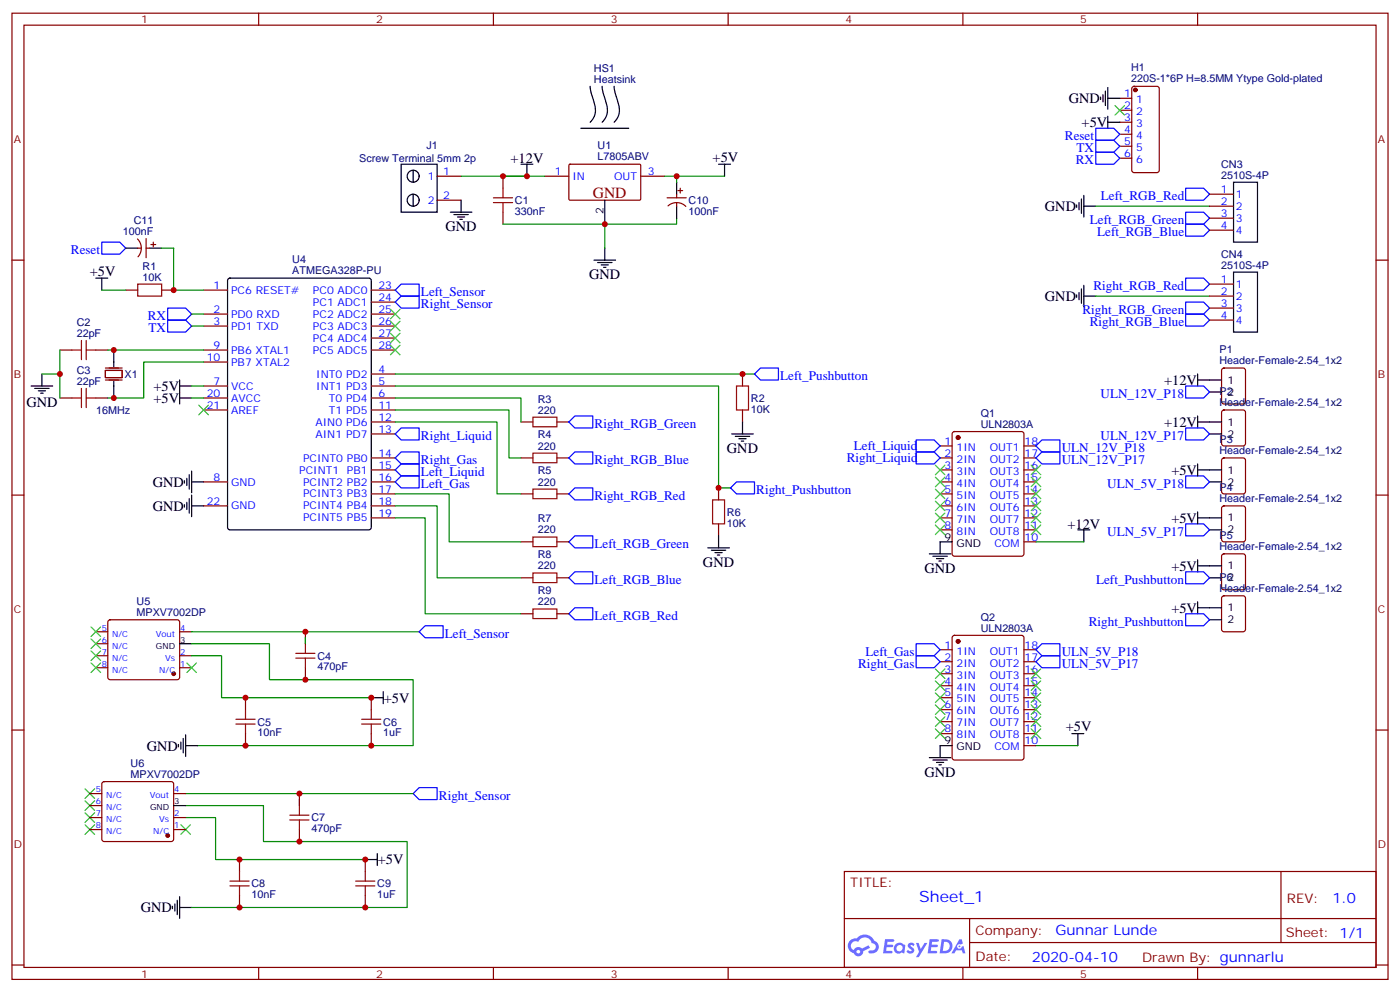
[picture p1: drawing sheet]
<svg xmlns="http://www.w3.org/2000/svg" width="412mm" height="292mm" viewBox="0 0 412 292" stroke-linecap="round" stroke-linejoin="round" font-family="sans-serif">
<g fill="none" stroke="#870000" stroke-width=".35">
<path d="M3.5 3.9h405.4v284.3h-405.4zM7.1 7.4h398.2v277.3h-398.2zM76.2 3.9v3.5M145.3 3.9v3.5M214.5 3.9v3.5M283.6 3.9v3.5M352.8 3.9v3.5M3.5 76.6h3.6M405.3 76.6h3.6M3.5 145.7h3.6M405.3 145.7h3.6M3.5 214.8h3.6"/>
<path d="M405.3 214.8h3.6M248.7 256.5h156.6v28.2h-156.6zM377.3 256.5v20.9M248.7 270.3h156.5M285.6 277.4h119.6M285.6 270.3v14.1M3.5 284h3.6M76.2 284.7v3.5M145.3 284.7v3.5M214.5 284.7v3.5M283.6 284.7v3.5M352.8 284.7v3.5"/>
<path d="M405.3 284h3.6"/>
</g>
<g fill="#5487ff">
<path d="M267.7 277.6a1.22 1.22 0 0 1 1.7 .3l-.4 .6a.47 .47 0 0 0-.3-.4 .47 .47 0 0 0-.5 .2l.1 .2a1.14 1.14 0 0 1 .8 1.8 1.14 1.14 0 0 1-1.9-.1l-.2-.1 .5-.6 .7 .4a.29 .29 0 0 0 .3-.2 .29 .29 0 0 0-.2-.3 1.04 1.04 0 0 1-.6-1.8z"/>
<path d="M260.7 276.4h2.4l.3 .2-.2 .5h-1.8l-.1 .9h1.5l.3 .4-.3 .3h-1.6l-.2 1.1 1.7 .1 .2 .3-.2 .3-2.6 .1z"/>
<path d="M273.8 276.4h2.4l.3 .2-.1 .5h-1.8l-.2 .9h1.6l.3 .4-.4 .3h-1.6l-.1 1.1 1.7 .1 .2 .3-.2 .3h-2.6z"/>
<path d="M282.6 276.4h.7l.3 1.3-.6 .3a.69 .69 0 0 0-1 .2 .69 .69 0 0 0 .4 1 .69 .69 0 0 0 .9-.6l.5-.3 .6 2.2h-.8l-.2-.8h-1.8l-.5 .8h-.8z"/>
<path d="M269.8 277.5h.8l.6 1.8 1.1-1.8h.9l-2.6 4.2h-.8l.9-1.6z"/>
<path d="M277.4 276.4l-.6 4.2h1.3a2.11 2.11 0 0 0 2.5-2.2 2.11 2.11 0 0 0-2.5-2zM278.1 277.1a1.39 1.39 0 0 1 1.7 1.5 1.39 1.39 0 0 1-1.8 1.2h-.3z"/>
<path d="M263.7 278a1.54 1.54 0 0 0-.1 2.2 1.54 1.54 0 0 0 2.2 .1l.6 .3 .3-2.3-.2-.3h-.4a1.49 1.49 0 0 0-2.4 0zM264 279a.94 .94 0 0 1 1.8 0 .94 .94 0 0 1-1.8 0z"/>
<path d="M250.4 276.8a2.18 2.18 0 0 0 1.1 3.7 1.44 1.44 0 0 0 1.6 .9 1.44 1.44 0 0 0 1.2-1.5l2-1-.5-.7-1.9 1a1.47 1.47 0 0 0-2.4 .4 1.39 1.39 0 0 1-.7-1.9 1.39 1.39 0 0 1 2-.5 2.12 2.12 0 0 1 2.2-1.3 2.12 2.12 0 0 1 1.9 1.7 1.14 1.14 0 0 1 1.1 1.4 1.14 1.14 0 0 1-1.7 .7 .43 .43 0 0 0-.5 .4 .43 .43 0 0 0 .4 .5 1.98 1.98 0 0 0 2.5-1.3 1.98 1.98 0 0 0-1.2-2.5 3.1 3.1 0 0 0-5.3-.7l-.9 .1zM252.3 280.1a.55 .55 0 0 1 1.1 0 .55 .55 0 0 1-1.1 0z"/>
<circle cx="282.6" cy="278.5" r=".26"/>
</g>
<g fill="none" stroke="#000" stroke-width=".35">
<path d="M171.1 37.7h14.1M173.8 25.4l.8 3.5a6 6 0 0 1-.8 7.1M177.4 25.4l.8 3.5a6 6 0 0 1-.8 7.1M180.9 25.4l.8 3.5a6 6 0 0 1-.8 7.1M324.2 28.6v.7M324.9 27.9v2.1M325.6 26.8v4.2M326.3 28.9h3.5M326.3 25.8v6.3M326.3 34.2v3.5M326.3 36h3.5M118.2 48.3h10.6v14.1h-10.6z"/>
<path d="M121.7 50.1v3.5M121.7 57.2v3.5M135.8 58.9v3.5M153.5 48.3h3.5M155.2 48.3v3.6M178.2 58.9v7.1M199.3 53.6v3.6M211.7 48.3h3.5M213.4 48.3v3.6M317.9 59.6v2.1M318.6 58.6v4.2M319.3 57.5v6.4"/>
<path d="M363.4 53.6h7v17.7h-7zM37 73h3.6M44.1 73h3.5M132.6 62.4h6.4M133.7 63.1h4.2M134.8 63.9h2.1M135.5 64.6h.7M175 76.6h6.3M176 77.3h4.3M177.1 78h2.1M177.8 78.7h.7M178.2 73v3.6"/>
<path d="M199.3 60.7v3.5M317.1 60.3v.7M319.3 60.7h3.5M28.2 81.8h3.5M30 81.8v3.6M67.3 82.1l.4-.3h41l.6 .5 .1 72.9-.5 .7h-41.2l-.6-.4-.1-73zM317.1 86.8v.7M317.9 86.1v2.1M318.6 85v4.3M319.3 84v6.3M319.3 87.1h3.5M363.4 80.1h7v17.6h-7z"/>
<path d="M9.2 113.6h6.3M10.2 114.3h4.3M11.3 115h2.1M12 115.7h.7M12.3 110.1v3.5M33.5 103v4.9M33.5 112.2v4.9M52.9 113.6h3.5M52.9 111.8v7.1M52.9 117.1h3.5M352.8 111.8h7M352.8 110.1v3.5"/>
<path d="M356.3 115.4h3.5M55.7 139.7v4.2M56.4 138.6v6.4M215.5 127.7h6.4M216.6 128.4h4.2M217.7 129.1h2.1M218.4 129.8h.7M218.7 124.2v3.5M352.8 124.2h7M352.8 138.3h7M352.8 122.4v3.5M352.8 136.5v3.6"/>
<path d="M356.3 127.7h3.5M54.3 141.5v.7M54.3 148.5v.7M55 140.8v2.1M55 147.8v2.1M55.7 146.8v4.2M56.4 148.9h3.6M56.4 145.7v6.3M56.4 141.8h3.6M211.7 157.7v3.5M280.5 159.5h-3.6v3.5M317.5 155.9h3.5"/>
<path d="M319.3 155.9v3.6M352.8 152.4h7M352.8 150.6v3.6M356.3 155.9h3.5M356.3 141.8h3.5M208.5 161.2h6.3M209.5 161.9h4.3M210.6 162.6h2.1M211.3 163.3h.7M273.8 163h6.3M274.8 163.7h4.2M275.9 164.4h2.1"/>
<path d="M276.6 165.1h.7M352.8 166.5h7M352.8 178.9h7M352.8 164.7v3.6M352.8 177.1v3.5M356.3 170h3.5M52.9 189.4h3.5M356.3 182.4h3.5M52.6 219.1v.7M53.3 218.4v2.1M54 217.3v4.2M54.7 219.4h3.5"/>
<path d="M54.7 216.3v6.3M109.4 205.3h3.5M112.9 203.6v3.5M280.5 219.4h-3.6v3.6M315.7 215.9h3.6M317.5 215.9v3.5M51.2 237.1h3.5M273.8 223h6.3M274.8 223.7h4.2M275.9 224.4h2.1M276.6 225.1h.7M107.6 252.9h3.5"/>
<path d="M111.1 251.2v3.5M50.8 266.7v.7M51.5 266v2.1M52.2 264.9v4.3M52.9 263.9v6.3M52.9 267.1h3.5"/>
<circle cx="121.7" cy="51.9" r="1.76"/>
<circle cx="121.7" cy="58.9" r="1.76"/>
</g>
<g fill="none" stroke="#870000" stroke-width=".35">
<path d="M329.8 28.9h3.6M329.8 32.5h3.6M329.8 36h3.6M329.8 39.5h3.6M333.6 25.6l.5-.2h6.7l.6 .4 .1 24.3-.5 .6-6.9 .1-.7-.5v-24.2zM128.8 51.9h7M128.8 58.9h7M148.2 51.9v3.5M160.5 51.9h7.1M167.6 48.5l.3-.2 20.7 .1 .1 .3v10l-.3 .2h-20.7l-.1-.3zM188.7 51.9h7.1M196.5 58.2h5.6"/>
<path d="M199.3 57.2v1M199.3 59.6v1.1M199.7 56.1h1.4M200.4 55.4v1.4M329.8 43h3.6M329.8 46.6h3.6M356.3 57.2h7.1M40.5 70.3a3.8 3.8 0 0 1 .2 5.3M40.6 73h1M43 70.2v5.6M43 73h1.1M44.4 72h1.5"/>
<path d="M45.2 71.3v1.4M148.2 62.4v3.6M196.8 60.6a3.8 3.8 0 0 1 5.2 .2M356.3 60.7h7.1M356.3 64.2h7.1M356.3 67.7h7.1M37 85.4h3.6M47.6 85.4h3.6M60 85.4h7M60 92.4h7M60 96h7M109.4 85.4h7"/>
<path d="M109.4 92.4h7M109.4 96h7M109.4 88.9h7M109.4 99.5h7M356.3 83.6h7.1M356.3 87.1h7.1M356.3 90.7h7.1M356.3 94.2h7.1M17.6 117.1h3.6M17.6 103h3.6M28.2 117.1h3.5M28.2 103h3.5"/>
<path d="M31 109h5v2.1h-5zM31 111.8h5M31 108.3h5M60 113.6h7M60 117.1h7M60 103h7M60 106.5h7M109.4 110.1h7M109.4 113.6h7M109.4 117.1h7M109.4 103h7M218.7 110.1v3.5"/>
<path d="M360.1 108.5l.4-.2h5.7l.6 .4 .1 9.5-.5 .6-5.9 .1-.6-.5-.1-9.4zM60 120.6h7M109.4 120.6h7M109.4 124.2h7M109.4 127.7h7M109.4 134.8h7M109.4 138.3h7M153.5 124.2h3.5M153.5 134.8h3.5M164 124.2h3.6M164 134.8h3.6M218.7 120.6v3.6"/>
<path d="M276.9 134.8h3.6M276.9 138.3h3.6M276.9 131.2h3.6M280.7 127.2l.5-.2h19.7l.7 .4v35.6l-.4 .6-20 .1-.7-.5v-35.5zM301.6 134.8h3.6M301.6 138.3h3.6M301.6 131.2h3.6M360.1 120.9l.4-.3h5.7l.6 .5 .1 9.4-.5 .7h-5.9l-.6-.4-.1-9.4zM360.1 135l.4-.2h5.7l.6 .4 .1 9.4-.5 .7h-5.9l-.6-.4-.1-9.4zM60 141.8h7M60 148.9h7M109.4 141.8h7"/>
<path d="M109.4 145.3h7M109.4 148.9h7M109.4 152.4h7M153.5 145.3h3.5M153.5 159.5h3.5M164 145.3h3.6M164 159.5h3.6M211.7 143.6v3.5M211.7 154.2v3.5M276.9 141.8h3.6M276.9 145.3h3.6M276.9 148.9h3.6"/>
<path d="M276.9 152.4h3.6M276.9 155.9h3.6M301.6 141.8h3.6M301.6 145.3h3.6M301.6 148.9h3.6M301.6 152.4h3.6M301.6 155.9h3.6M301.6 159.5h3.6M360.1 149.1l.4-.2h5.7l.6 .4 .1 9.5-.5 .6-5.9 .1-.6-.5-.1-9.4zM153.5 170h3.5M164 170h3.6M360.1 163.2l.4-.2h5.7l.6 .4 .1 9.5-.5 .6-5.9 .1-.6-.5-.1-9.4z"/>
<path d="M360.1 175.5l.4-.2h5.7l.6 .5 .1 9.4-.5 .7h-5.9l-.6-.4-.1-9.5zM28.2 196.5h3.5M28.2 193h3.5M28.2 185.9h3.5M28.2 189.4h3.5M32 182.6l.5-.2h19.7l.5 .2 .2 .5v16.2l-.2 .5-.5 .2h-19.7l-.5-.2-.3-.5v-16.2zM52.9 196.5h3.5M52.9 193h3.5M52.9 185.9h3.5M90 185.9v3.5M90 196.5v3.5M153.5 180.6h3.5"/>
<path d="M164 180.6h3.6M276.9 191.2h3.6M276.9 194.7h3.6M276.9 198.3h3.6M280.7 187.2l.5-.2h19.7l.7 .4v35.6l-.4 .6-20 .1-.7-.5v-35.5zM301.6 191.2h3.6M301.6 194.7h3.6M301.6 198.3h3.6M72.3 205.3v3.5M72.3 215.9v3.5M109.4 205.3v3.5M109.4 215.9v3.5"/>
<path d="M276.9 201.8h3.6M276.9 205.3h3.6M276.9 208.8h3.6M276.9 212.4h3.6M276.9 215.9h3.6M301.6 201.8h3.6M301.6 205.3h3.6M301.6 208.8h3.6M301.6 212.4h3.6M301.6 215.9h3.6M301.6 219.4h3.6M26.5 233.5h3.5"/>
<path d="M26.5 237.1h3.5M30.2 230.2l.5-.2h19.7l.5 .2 .3 .5v16.2l-.3 .5-.5 .2h-19.7l-.5-.2-.2-.5v-16.2zM51.2 233.5h3.5M88.2 233.5v3.6M26.5 244.1h3.5M26.5 240.6h3.5M51.2 244.1h3.5M51.2 240.6h3.5M70.6 252.9v3.6M88.2 244.1v3.5M107.6 252.9v3.6M70.6 263.5v3.6"/>
<path d="M107.6 263.5v3.6"/>
</g>
<g fill="#870000" stroke="#870000" stroke-width=".35">
<circle cx="282.2" cy="128.8" r=".53"/>
<circle cx="282.2" cy="188.7" r=".53"/>
<circle cx="51.2" cy="198.3" r=".53"/>
<circle cx="49.4" cy="245.9" r=".53"/>
<circle cx="334.4" cy="26.5" r=".53"/>
</g>
<g fill="none" stroke="#00f" stroke-width=".35">
<path d="M322.8 37.7h5.3l1.7 1.8-1.7 1.8h-5.3zM322.8 44.8h5.3l1.7 1.8-1.7 1.7h-5.3zM322.8 41.3h5.3l1.7 1.7-1.7 1.8h-5.3zM349.2 55.4h5.3l1.8 1.8-1.8 1.7h-5.3zM30 71.3h5.3l1.7 1.7-1.7 1.8h-5.3zM349.2 62.4h5.3l1.8 1.8-1.8 1.8h-5.3zM349.2 66h5.3l1.8 1.7-1.8 1.8h-5.3zM49.4 90.7h5.3l1.7 1.7-1.7 1.8h-5.3zM49.4 94.2h5.3l1.7 1.8-1.7 1.7h-5.3zM118.2 83.6h5.3v3.5h-5.3l-1.8-1.7zM118.2 87.1h5.3v3.6h-5.3l-1.8-1.8zM349.2 88.9h5.3l1.8 1.8-1.8 1.7h-5.3z"/>
<path d="M349.2 92.4h5.3l1.8 1.8-1.8 1.8h-5.3zM349.2 81.8h5.3l1.8 1.8-1.8 1.8h-5.3zM224 108.3h5.3v3.5h-5.3l-1.8-1.7zM349.2 113.6h5.3l1.8 1.8-1.8 1.7h-5.3zM118.2 133h5.3v3.5h-5.3l-1.8-1.7zM118.2 136.5h5.3v3.6h-5.3l-1.8-1.8zM118.2 125.9h5.3v3.6h-5.3l-1.8-1.8zM169.3 122.4h5.3v3.5h-5.3l-1.7-1.7zM169.3 133h5.3v3.5h-5.3l-1.7-1.7zM269.9 129.5h5.3l1.7 1.7-1.7 1.8h-5.3zM269.9 133h5.3l1.7 1.8-1.7 1.7h-5.3zM306.9 129.5h5.3v3.5h-5.3l-1.7-1.8z"/>
<path d="M306.9 133h5.3v3.5h-5.3l-1.7-1.7zM349.2 125.9h5.3l1.8 1.8-1.8 1.8h-5.3zM118.2 140.1h5.3v3.5h-5.3l-1.8-1.8zM169.3 143.6h5.3v3.5h-5.3l-1.7-1.8zM169.3 157.7h5.3v3.5h-5.3l-1.7-1.7zM217 141.8h5.2v3.5h-5.2l-1.8-1.7zM349.2 140.1h5.3l1.8 1.7-1.8 1.8h-5.3zM349.2 154.2h5.3l1.8 1.7-1.8 1.8h-5.3zM169.3 178.9h5.3v3.5h-5.3l-1.7-1.8zM169.3 168.3h5.3v3.5h-5.3l-1.7-1.8zM349.2 168.3h5.3l1.8 1.7-1.8 1.8h-5.3zM125.2 184.1h5.3v3.6h-5.3l-1.7-1.8z"/>
<path d="M269.9 193h5.3l1.7 1.7-1.7 1.8h-5.3zM269.9 189.4h5.3l1.7 1.8-1.7 1.8h-5.3zM306.9 189.4h5.3v3.6h-5.3l-1.7-1.8zM306.9 193h5.3v3.5h-5.3l-1.7-1.8zM349.2 180.6h5.3l1.8 1.8-1.8 1.7h-5.3zM123.5 231.8h5.3v3.5h-5.3l-1.8-1.8z"/>
</g>
<g fill="none" stroke="#008700" stroke-width=".35">
<path d="M135.8 51.9h24.7M195.8 51.9h17.6M199.3 51.9v1.7M47.6 73h3.6v12.4h8.8M178.2 66v7M199.3 64.2v1.8h-51.1M322.8 60.7h33.5M30 85.4h7M56.4 96h3.6M56.4 92.4h3.6M322.8 87.1h33.5M12.3 110.1h5.3"/>
<path d="M17.6 103v14.1M31.7 103h28.3M56.4 117.1h3.6M56.4 113.6h3.6M60 106.5h-17.7v10.6h-10.6M116.4 117.1h37.1v7.1M116.4 113.6h95.3v30h3.5M116.4 110.1h105.8M116.4 120.6h33.5v14.2h3.6M116.4 124.2h30v21.1h7.1M116.4 152.4h8.8v28.2h28.3M116.4 148.9h12.4v21.1h24.7"/>
<path d="M116.4 145.3h15.9v14.2h21.2M305.2 159.5h14.1M56.4 189.4h23v10.6h42.3v19.4h-63.5M56.4 193h8.9v12.3h44.1M56.4 185.9h67.1M90 187.7v1.7M305.2 219.4h12.3M54.7 237.1h22.9v10.5h42.3v19.5h-63.5M54.7 233.5h67M88.2 235.3v1.8M54.7 240.6h8.8v12.3h44.1"/>
</g>
<g fill="none" stroke="#3c3" stroke-width=".35">
<path d="M328.4 31l2.9 2.9M331.3 31l-2.9 2.9M115 91l2.8 2.8M115 94.5l2.8 2.9M115 98.1l2.8 2.8M117.8 91l-2.8 2.8M117.8 94.5l-2.8 2.9M117.8 98.1l-2.8 2.8M58.6 119.2l2.8 2.9M61.4 119.2l-2.8 2.9M115 101.6l2.8 2.8M117.8 101.6l-2.8 2.8"/>
<path d="M275.5 136.9l2.8 2.8M278.3 136.9l-2.8 2.8M303.7 136.9l2.9 2.8M306.6 136.9l-2.9 2.8M275.5 140.4l2.8 2.8M275.5 143.9l2.8 2.9M275.5 147.5l2.8 2.8M275.5 151l2.8 2.8M275.5 154.5l2.8 2.8M278.3 140.4l-2.8 2.8M278.3 143.9l-2.8 2.9M278.3 147.5l-2.8 2.8"/>
<path d="M278.3 151l-2.8 2.8M278.3 154.5l-2.8 2.8M303.7 140.4l2.9 2.8M303.7 143.9l2.9 2.9M303.7 147.5l2.9 2.8M303.7 151l2.9 2.8M303.7 154.5l2.9 2.8M306.6 140.4l-2.9 2.8M306.6 143.9l-2.9 2.9M306.6 147.5l-2.9 2.8M306.6 151l-2.9 2.8M306.6 154.5l-2.9 2.8"/>
<path d="M26.8 195.1l2.8 2.8M26.8 191.6l2.8 2.8M26.8 188l2.8 2.9M26.8 184.5l2.8 2.8M29.6 195.1l-2.8 2.8M29.6 191.6l-2.8 2.8M29.6 188l-2.8 2.9M29.6 184.5l-2.8 2.8M55 195.1l2.9 2.8M57.9 195.1l-2.9 2.8M275.5 196.8l2.8 2.9M278.3 196.8l-2.8 2.9"/>
<path d="M303.7 196.8l2.9 2.9M306.6 196.8l-2.9 2.9M275.5 200.4l2.8 2.8M275.5 203.9l2.8 2.8M275.5 207.4l2.8 2.9M275.5 211l2.8 2.8M275.5 214.5l2.8 2.8M278.3 200.4l-2.8 2.8M278.3 203.9l-2.8 2.8M278.3 207.4l-2.8 2.9M278.3 211l-2.8 2.8M278.3 214.5l-2.8 2.8"/>
<path d="M303.7 214.5l2.9 2.8M303.7 211l2.9 2.8M303.7 207.4l2.9 2.9M303.7 203.9l2.9 2.8M303.7 200.4l2.9 2.8M306.6 214.5l-2.9 2.8M306.6 211l-2.9 2.8M306.6 207.4l-2.9 2.9M306.6 203.9l-2.9 2.8M306.6 200.4l-2.9 2.8M25 232.1l2.9 2.8M25 235.7l2.9 2.8"/>
<path d="M25 239.2l2.9 2.8M27.9 232.1l-2.9 2.8M27.9 235.7l-2.9 2.8M27.9 239.2l-2.9 2.8M25 242.7l2.9 2.8M27.9 242.7l-2.9 2.8M53.3 242.7l2.8 2.8M56.1 242.7l-2.8 2.8"/>
</g>
<g fill="none" stroke="#a10000" stroke-width=".35">
<path d="M145.3 59.6h5.7M145.3 58.2h5.7M148.2 55.4v2.8M148.2 59.6v2.8M40.6 83.6h7v3.5h-7zM21.2 103h2.8M21.2 117.1h2.8M24 100.2v5.6M24 114.3v5.6M25.4 103h2.8M25.4 100.2v5.6M25.4 114.3v5.6"/>
<path d="M25.4 117.1h2.8M217 113.6h3.5v7h-3.5zM157 122.8h7v2.8h-7zM157 133.3h7v2.9h-7zM157 143.9h7v2.9h-7zM157 158h7v2.9h-7zM209.9 147.1h3.5v7.1h-3.5zM157 179.2h7v2.8h-7zM157 168.6h7v2.8h-7zM87.1 193.7h5.7M87.1 192.3h5.7M90 189.4v2.9"/>
<path d="M90 193.7v2.8M69.5 211.7h5.6M69.5 213.1h5.6M72.3 208.8v2.9M72.3 213.1v2.8M106.5 211.7h5.7M106.5 213.1h5.7M109.4 208.8v2.9M109.4 213.1v2.8M85.4 239.9h5.6M88.2 237.1v2.8M67.7 259.3h5.7"/>
<path d="M70.6 256.5v2.8M85.4 241.3h5.6M88.2 241.3v2.8M104.8 259.3h5.6M107.6 256.5v2.8M67.7 260.7h5.7M70.6 260.7v2.8M104.8 260.7h5.6M107.6 260.7v2.8"/>
</g>
<g fill="#c00">
<circle cx="199.3" cy="51.9" r=".88"/>
<circle cx="109.4" cy="205.3" r=".88"/>
<circle cx="72.3" cy="219.4" r=".88"/>
<circle cx="33.5" cy="117.1" r=".88"/>
<circle cx="17.6" cy="110.1" r=".88"/>
<circle cx="218.7" cy="110.1" r=".88"/>
<circle cx="178.2" cy="66" r=".88"/>
<circle cx="148.2" cy="51.9" r=".88"/>
<circle cx="155.2" cy="51.9" r=".88"/>
<circle cx="211.7" cy="143.6" r=".88"/>
<circle cx="33.5" cy="103" r=".88"/>
<circle cx="90" cy="185.9" r=".88"/>
<circle cx="109.4" cy="219.4" r=".88"/>
<circle cx="90" cy="200" r=".88"/>
<circle cx="72.3" cy="205.3" r=".88"/>
<circle cx="70.6" cy="252.9" r=".88"/>
<circle cx="88.2" cy="247.6" r=".88"/>
<circle cx="107.6" cy="267.1" r=".88"/>
<circle cx="88.2" cy="233.5" r=".88"/>
<circle cx="70.6" cy="267.1" r=".88"/>
<circle cx="107.6" cy="252.9" r=".88"/>
<circle cx="51.2" cy="85.4" r=".88"/>
</g>
<text font-size="4.6" fill="#800" x="174.6" y="58.2">GND</text>
<text font-size="4.6" fill="#00f" x="270.8" y="265.5">Sheet_1</text>
<g font-size="4.2">
<text x="314.9" y="30.3">GND</text>
<text x="318.6" y="37.4">+5V</text>
<text x="150.4" y="48">+12V</text>
<text x="209.9" y="47.6">+5V</text>
<text x="307.8" y="62.1">GND</text>
<text x="131.2" y="68.1">GND</text>
<text x="26.5" y="81.1">+5V</text>
<text x="173.6" y="82.2">GND</text>
<text x="307.8" y="88.5">GND</text>
<text x="342.9" y="113.2">+12V</text>
<text x="7.8" y="119.7">GND</text>
<text x="45.2" y="115">+5V</text>
<text x="45.2" y="118.6">+5V</text>
<text x="342.9" y="125.6">+12V</text>
<text x="214.1" y="133.3">GND</text>
<text x="45" y="143.2">GND</text>
<text x="345" y="139.7">+5V</text>
<text x="45" y="150.3">GND</text>
<text x="314.4" y="155.6">+12V</text>
<text x="345" y="153.9">+5V</text>
<text x="207.1" y="166.9">GND</text>
<text x="345" y="168">+5V</text>
<text x="272.3" y="168.6">GND</text>
<text x="345" y="180.3">+5V</text>
<text x="113.1" y="206.8">+5V</text>
<text x="314" y="215.2">+5V</text>
<text x="43.2" y="220.9">GND</text>
<text x="272.3" y="228.6">GND</text>
<text x="111.3" y="254.4">+5V</text>
<text x="41.5" y="268.5">GND</text>
</g>
<g font-size="4.2" fill="#00f">
<text x="392.5" y="265.7">1.0</text>
<text x="310.9" y="275.3">Gunnar Lunde</text>
<text x="304" y="283.1">2020-04-10</text>
</g>
<g font-size="3.9" fill="#00f">
<text x="313.7" y="41.3">Reset</text>
<text x="317.1" y="44.8">TX</text>
<text x="316.9" y="48.3">RX</text>
<text x="324.3" y="58.9">Left_RGB_Red</text>
<text x="321.1" y="66">Left_RGB_Green</text>
<text x="323.2" y="69.5">Left_RGB_Blue</text>
<text x="20.9" y="74.8">Reset</text>
<text x="124" y="87.1">Left_Sensor</text>
<text x="322.1" y="85.4">Right_RGB_Red</text>
<text x="43.5" y="94.2">RX</text>
<text x="124" y="90.7">Right_Sensor</text>
<text x="318.9" y="92.4">Right_RGB_Green</text>
<text x="321" y="96">Right_RGB_Blue</text>
<text x="43.7" y="97.7">TX</text>
<text x="229.8" y="111.8">Left_Pushbutton</text>
<text x="324.2" y="117.1">ULN_12V_P18</text>
<text x="175.2" y="125.9">Right_RGB_Green</text>
<text x="124" y="129.5">Right_Liquid</text>
<text x="324.2" y="129.5">ULN_12V_P17</text>
<text x="124" y="136.5">Right_Gas</text>
<text x="175.2" y="136.5">Right_RGB_Blue</text>
<text x="249.4" y="136">Right_Liquid</text>
<text x="251.5" y="132.5">Left_Liquid</text>
<text x="312.7" y="133">ULN_12V_P18</text>
<text x="312.7" y="136.5">ULN_12V_P17</text>
<text x="124" y="140.1">Left_Liquid</text>
<text x="124" y="143.6">Left_Gas</text>
<text x="326.1" y="143.6">ULN_5V_P18</text>
<text x="175.2" y="147.1">Right_RGB_Red</text>
<text x="222.8" y="145.3">Right_Pushbutton</text>
<text x="175.2" y="161.2">Left_RGB_Green</text>
<text x="326.1" y="157.7">ULN_5V_P17</text>
<text x="175.2" y="171.8">Left_RGB_Blue</text>
<text x="322.9" y="171.8">Left_Pushbutton</text>
<text x="175.2" y="182.4">Left_RGB_Red</text>
<text x="320.7" y="184.1">Right_Pushbutton</text>
<text x="131.1" y="187.7">Left_Sensor</text>
<text x="252.8" y="196.5">Right_Gas</text>
<text x="254.9" y="193">Left_Gas</text>
<text x="312.7" y="193">ULN_5V_P18</text>
<text x="312.7" y="196.5">ULN_5V_P17</text>
<text x="129.3" y="235.3">Right_Sensor</text>
</g>
<g font-size="3.9" fill="#800">
<text x="250.5" y="261.1">TITLE:</text>
<text x="379.1" y="265.7">REV:</text>
<text x="287.4" y="275.3">Company:</text>
<text x="378.7" y="275.9">Sheet: 1/1</text>
<text x="287.4" y="282.9">Date:</text>
<text x="336.4" y="283">Drawn By: gunnarlu</text>
</g>
<g font-size="3.2" fill="#800">
<text x="41.6" y="6.9">1</text>
<text x="110.8" y="6.9">2</text>
<text x="179.9" y="6.9">3</text>
<text x="249.1" y="6.9">4</text>
<text x="318.2" y="6.9">5</text>
<text x="4.1" y="42">A</text>
<text x="405.9" y="42">A</text>
<text x="4.1" y="111.1">B</text>
<text x="405.9" y="111.1">B</text>
<text x="4.1" y="180.3">C</text>
<text x="405.9" y="180.3">C</text>
<text x="4.1" y="249.4">D</text>
<text x="405.9" y="249.4">D</text>
<text x="41.6" y="287.7">1</text>
<text x="110.8" y="287.7">2</text>
<text x="179.9" y="287.7">3</text>
<text x="249.1" y="287.7">4</text>
<text x="318.2" y="287.7">5</text>
</g>
<g font-size="3.2" fill="#000080">
<text x="175" y="21.1">HS1</text>
<text x="333.2" y="20.9">H1</text>
<text x="174.9" y="24.3">Heatsink</text>
<text x="333.2" y="24.2">220S-1*6P H=8.5MM Ytype Gold-plated</text>
<text x="105.8" y="47.7">Screw Terminal 5mm 2p</text>
<text x="125.6" y="43.9">J1</text>
<text x="176" y="47.1">L7805ABV</text>
<text x="176.1" y="43.9">U1</text>
<text x="359.7" y="52.6">2510S-4P</text>
<text x="359.7" y="49.4">CN3</text>
<text x="39.4" y="66">C11</text>
<text x="151.7" y="63.3">330nF</text>
<text x="151.7" y="60.1">C1</text>
<text x="202.8" y="63.2">100nF</text>
<text x="202.8" y="60">C10</text>
<text x="36.2" y="69.1">100nF</text>
<text x="86.1" y="77.4">U4</text>
<text x="359.7" y="75.8">CN4</text>
<text x="42" y="82.5">10K</text>
<text x="42" y="79.4">R1</text>
<text x="86.1" y="80.6">ATMEGA328P-PU</text>
<text x="359.7" y="79">2510S-4P</text>
<text x="22.6" y="96">C2</text>
<text x="22.6" y="99.1">22pF</text>
<text x="359.2" y="107.2">Header-Female-2.54_1x2</text>
<text x="359.2" y="104">P1</text>
<text x="22.6" y="113.2">22pF</text>
<text x="22.6" y="110.1">C3</text>
<text x="36.7" y="111.2">X1</text>
<text x="158.4" y="118.5">R3</text>
<text x="221.2" y="118.3">R2</text>
<text x="359.2" y="119.6">Header-Female-2.54_1x2</text>
<text x="359.2" y="116.3">P2</text>
<text x="28.3" y="121.8">16MHz</text>
<text x="158.4" y="121.7">220</text>
<text x="221.2" y="121.4">10K</text>
<text x="288.9" y="125.9">ULN2803A</text>
<text x="288.9" y="122.7">Q1</text>
<text x="158.4" y="129">R4</text>
<text x="359.2" y="130.5">P3</text>
<text x="158.4" y="132.3">220</text>
<text x="359.2" y="133.7">Header-Female-2.54_1x2</text>
<text x="158.4" y="142.9">220</text>
<text x="158.4" y="139.6">R5</text>
<text x="359.2" y="147.8">Header-Female-2.54_1x2</text>
<text x="359.2" y="144.6">P4</text>
<text x="158.4" y="153.7">R7</text>
<text x="214.1" y="154.9">10K</text>
<text x="214.1" y="151.8">R6</text>
<text x="158.4" y="157">220</text>
<text x="359.2" y="161.9">Header-Female-2.54_1x2</text>
<text x="359.2" y="158.7">P5</text>
<text x="158.4" y="167.6">220</text>
<text x="158.4" y="164.3">R8</text>
<text x="359.2" y="171">P6</text>
<text x="40.2" y="178.1">U5</text>
<text x="158.4" y="178.2">220</text>
<text x="158.4" y="174.9">R9</text>
<text x="359.2" y="174.3">Header-Female-2.54_1x2</text>
<text x="40.2" y="181.3">MPXV7002DP</text>
<text x="288.9" y="185.9">ULN2803A</text>
<text x="288.9" y="182.7">Q2</text>
<text x="93.5" y="197.3">470pF</text>
<text x="93.5" y="194.1">C4</text>
<text x="75.8" y="213.5">C5</text>
<text x="112.9" y="213.5">C6</text>
<text x="75.8" y="216.7">10nF</text>
<text x="112.9" y="216.7">1uF</text>
<text x="38.5" y="225.7">U6</text>
<text x="38.5" y="229">MPXV7002DP</text>
<text x="91.7" y="244.9">470pF</text>
<text x="91.7" y="241.7">C7</text>
<text x="74.1" y="261.1">C8</text>
<text x="111.1" y="261.1">C9</text>
<text x="74.1" y="264.3">10nF</text>
<text x="111.1" y="264.3">1uF</text>
</g>
<g font-size="3.2" fill="#00f">
<text x="331.2" y="28.6">1</text>
<text x="331.2" y="32.1">2</text>
<text x="331.2" y="35.6">3</text>
<text x="334.7" y="30.3">1</text>
<text x="334.7" y="33.9">2</text>
<text x="331.2" y="39.2">4</text>
<text x="334.7" y="37.4">3</text>
<text x="334.7" y="40.9">4</text>
<text x="331.2" y="42.7">5</text>
<text x="331.2" y="46.2">6</text>
<text x="334.7" y="44.4">5</text>
<text x="334.7" y="48">6</text>
<text x="126" y="52.9">1</text>
<text x="130.5" y="51.5">1</text>
<text x="163.4" y="51.5">1</text>
<text x="168.6" y="52.9">IN</text>
<text x="180.9" y="52.9">OUT</text>
<text x="190.9" y="51.5">3</text>
<text x="126" y="60">2</text>
<text x="130.5" y="58.6">2</text>
<text x="359.6" y="56.8">1</text>
<text x="364.1" y="58.2">1</text>
<text x="359.6" y="60.3">2</text>
<text x="359.6" y="63.9">3</text>
<text x="364.1" y="61.7">2</text>
<text x="364.1" y="65.3">3</text>
<text x="359.6" y="67.4">4</text>
<text x="364.1" y="68.8">4</text>
<text x="359.6" y="83.3">1</text>
<text x="62.9" y="85">1</text>
<text x="68.1" y="86.4">PC6 RESET#</text>
<text x="92.2" y="86.4">PC0 ADC0</text>
<text x="92.2" y="90">PC1 ADC1</text>
<text x="111.5" y="85">23</text>
<text x="111.5" y="88.5">24</text>
<text x="359.6" y="86.8">2</text>
<text x="364.1" y="84.7">1</text>
<text x="364.1" y="88.2">2</text>
<text x="62.9" y="92.1">2</text>
<text x="62.9" y="95.6">3</text>
<text x="68.1" y="93.5">PD0 RXD</text>
<text x="92.2" y="93.5">PC2 ADC2</text>
<text x="111.5" y="92.1">25</text>
<text x="111.5" y="95.6">26</text>
<text x="359.6" y="90.3">3</text>
<text x="359.6" y="93.8">4</text>
<text x="364.1" y="91.7">3</text>
<text x="364.1" y="95.2">4</text>
<text x="68.1" y="97">PD1 TXD</text>
<text x="92.2" y="97">PC3 ADC3</text>
<text x="92.2" y="100.5">PC4 ADC4</text>
<text x="111.5" y="99.1">27</text>
<text x="60.9" y="106.2">10</text>
<text x="62.9" y="102.7">9</text>
<text x="68.1" y="104.1">PB6 XTAL1</text>
<text x="68.1" y="107.6">PB7 XTAL2</text>
<text x="92.2" y="104.1">PC5 ADC5</text>
<text x="111.5" y="102.7">28</text>
<text x="62.9" y="113.2">7</text>
<text x="93.1" y="111.1">INT0 PD2</text>
<text x="111.5" y="109.7">4</text>
<text x="111.5" y="113.2">5</text>
<text x="60.9" y="116.8">20</text>
<text x="68.1" y="114.7">VCC</text>
<text x="68.1" y="118.2">AVCC</text>
<text x="93.1" y="114.7">INT1 PD3</text>
<text x="96.8" y="118.2">T0 PD4</text>
<text x="111.5" y="116.8">6</text>
<text x="60.9" y="120.3">21</text>
<text x="68.1" y="121.7">AREF</text>
<text x="92.9" y="125.2">AIN0 PD6</text>
<text x="96.8" y="121.7">T1 PD5</text>
<text x="111.5" y="120.3">11</text>
<text x="111.5" y="123.8">12</text>
<text x="92.9" y="128.8">AIN1 PD7</text>
<text x="111.5" y="127.4">13</text>
<text x="278.3" y="130.9">1</text>
<text x="301.8" y="130.9">18</text>
<text x="89.3" y="135.8">PCINT0 PB0</text>
<text x="111.5" y="134.4">14</text>
<text x="111.5" y="137.9">15</text>
<text x="278.3" y="134.4">2</text>
<text x="278.3" y="137.9">3</text>
<text x="281.8" y="132.6">1IN</text>
<text x="281.8" y="136.2">2IN</text>
<text x="291.5" y="136.2">OUT2</text>
<text x="291.5" y="132.6">OUT1</text>
<text x="301.8" y="137.9">16</text>
<text x="301.8" y="134.4">17</text>
<text x="62.9" y="141.5">8</text>
<text x="68.1" y="142.9">GND</text>
<text x="88.2" y="139.3">PCINT1</text>
<text x="89.3" y="142.9">PCINT2 PB2</text>
<text x="102.2" y="139.3">PB1</text>
<text x="111.5" y="141.5">16</text>
<text x="278.3" y="141.5">4</text>
<text x="281.8" y="139.7">3IN</text>
<text x="281.8" y="143.2">4IN</text>
<text x="291.5" y="143.2">OUT4</text>
<text x="291.5" y="139.7">OUT3</text>
<text x="301.8" y="141.5">15</text>
<text x="60.9" y="148.5">22</text>
<text x="68.1" y="149.9">GND</text>
<text x="89.3" y="146.4">PCINT3 PB3</text>
<text x="89.3" y="149.9">PCINT4 PB4</text>
<text x="111.5" y="145">17</text>
<text x="111.5" y="148.5">18</text>
<text x="278.3" y="145">5</text>
<text x="278.3" y="148.5">6</text>
<text x="281.8" y="146.8">5IN</text>
<text x="291.5" y="146.8">OUT5</text>
<text x="301.8" y="148.5">13</text>
<text x="301.8" y="145">14</text>
<text x="89.3" y="153.5">PCINT5 PB5</text>
<text x="111.5" y="152">19</text>
<text x="278.3" y="152">7</text>
<text x="278.3" y="155.6">8</text>
<text x="281.8" y="150.3">6IN</text>
<text x="281.8" y="153.8">7IN</text>
<text x="291.5" y="153.8">OUT7</text>
<text x="291.5" y="150.3">OUT6</text>
<text x="301.8" y="155.6">11</text>
<text x="301.8" y="152">12</text>
<text x="281.8" y="157.3">8IN</text>
<text x="291.5" y="157.3">OUT8</text>
<text x="292.9" y="160.9">COM</text>
<text x="301.8" y="159.1">10</text>
<text x="278.3" y="190.9">1</text>
<text x="301.8" y="190.9">18</text>
<text x="278.3" y="194.4">2</text>
<text x="278.3" y="197.9">3</text>
<text x="281.8" y="192.6">1IN</text>
<text x="281.8" y="196.1">2IN</text>
<text x="291.5" y="196.1">OUT2</text>
<text x="291.5" y="192.6">OUT1</text>
<text x="301.8" y="197.9">16</text>
<text x="301.8" y="194.4">17</text>
<text x="278.3" y="201.4">4</text>
<text x="281.8" y="199.7">3IN</text>
<text x="281.8" y="203.2">4IN</text>
<text x="291.5" y="203.2">OUT4</text>
<text x="291.5" y="199.7">OUT3</text>
<text x="301.8" y="201.4">15</text>
<text x="278.3" y="205">5</text>
<text x="278.3" y="208.5">6</text>
<text x="281.8" y="206.7">5IN</text>
<text x="291.5" y="206.7">OUT5</text>
<text x="301.8" y="208.5">13</text>
<text x="301.8" y="205">14</text>
<text x="278.3" y="212">7</text>
<text x="278.3" y="215.5">8</text>
<text x="281.8" y="210.3">6IN</text>
<text x="281.8" y="213.8">7IN</text>
<text x="291.5" y="213.8">OUT7</text>
<text x="291.5" y="210.3">OUT6</text>
<text x="301.8" y="215.5">11</text>
<text x="301.8" y="212">12</text>
<text x="281.8" y="217.3">8IN</text>
<text x="291.5" y="217.3">OUT8</text>
<text x="292.9" y="220.8">COM</text>
<text x="301.8" y="219.1">10</text>
</g>
<g font-size="3.2">
<text x="177.8" y="63" transform="rotate(-90 177.8 63)">2</text>
<text x="361.6" y="112.9">1</text>
<text x="361.6" y="116.4">2</text>
<text x="361.6" y="125.2">1</text>
<text x="361.6" y="128.8">2</text>
<text x="361.6" y="139.3">1</text>
<text x="361.6" y="142.9">2</text>
<text x="361.6" y="153.5">1</text>
<text x="278.3" y="159.1">9</text>
<text x="281.8" y="160.9">GND</text>
<text x="361.6" y="157">2</text>
<text x="361.6" y="167.6">1</text>
<text x="361.6" y="171.1">2</text>
<text x="361.6" y="179.9">1</text>
<text x="361.6" y="183.4">2</text>
<text x="278.3" y="219.1">9</text>
<text x="281.8" y="220.8">GND</text>
</g>
<g font-size="2.5" fill="#00f">
<text x="30" y="185.6">5</text>
<text x="53.1" y="185.6">4</text>
<text x="30" y="189.1">6</text>
<text x="33.1" y="187.3">N/C</text>
<text x="33.1" y="190.9">N/C</text>
<text x="45.9" y="187.3">Vout</text>
<text x="30" y="192.6">7</text>
<text x="30" y="196.1">8</text>
<text x="33.1" y="194.4">N/C</text>
<text x="33.1" y="197.9">N/C</text>
<text x="46.9" y="197.9">N/C</text>
<text x="48.6" y="194.4">Vs</text>
<text x="53.1" y="196.1">1</text>
<text x="53.1" y="192.6">2</text>
<text x="28.2" y="233.2">5</text>
<text x="51.3" y="233.2">4</text>
<text x="28.2" y="236.7">6</text>
<text x="31.3" y="234.9">N/C</text>
<text x="31.3" y="238.5">N/C</text>
<text x="44.1" y="234.9">Vout</text>
<text x="28.2" y="240.2">7</text>
<text x="28.2" y="243.8">8</text>
<text x="31.3" y="242">N/C</text>
<text x="31.3" y="245.5">N/C</text>
<text x="45.2" y="245.5">N/C</text>
<text x="46.9" y="242">Vs</text>
<text x="51.3" y="243.8">1</text>
<text x="51.3" y="240.2">2</text>
</g>
<g font-size="2.5">
<text x="45.9" y="190.9">GND</text>
<text x="53.1" y="189.1">3</text>
<text x="44.2" y="238.5">GND</text>
<text x="51.3" y="236.7">3</text>
</g>
</svg>
